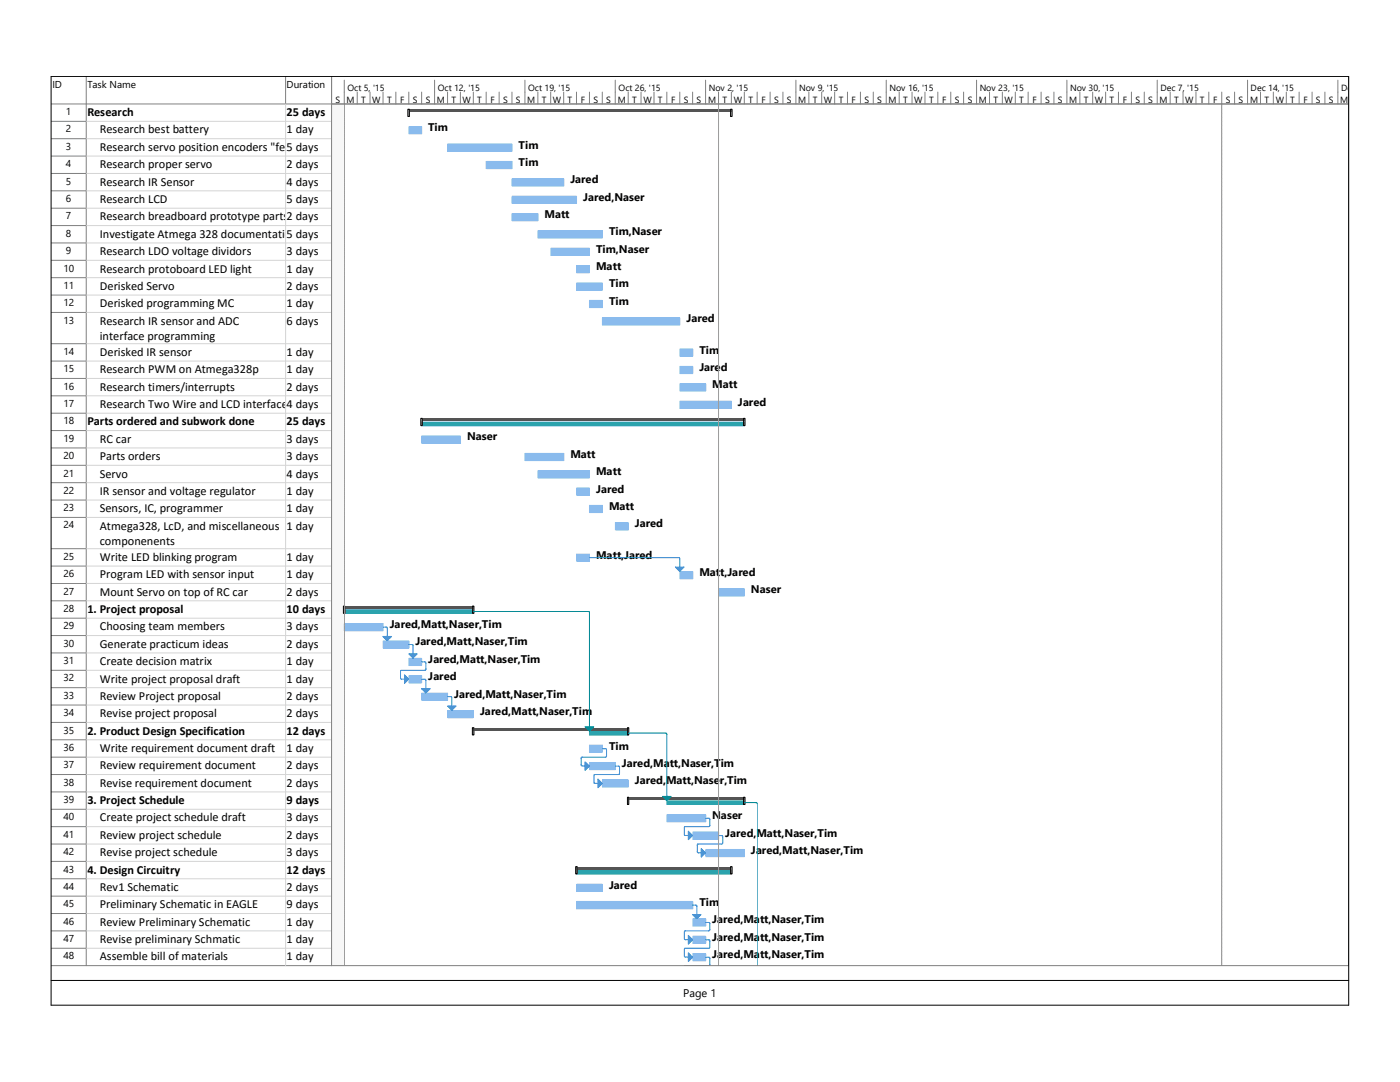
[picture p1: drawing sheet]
<svg xmlns="http://www.w3.org/2000/svg" width="279mm" height="216mm" viewBox="0 0 279 216" stroke-linecap="round" stroke-linejoin="round" font-family="sans-serif">
<g fill="none" stroke="#808080" stroke-width=".2">
<path d="M17.2 15.3v177.4M57 15.3v5.4M66.2 15.3v177.4h-56M10.2 20.7h56M10.2 24.2h7M10.2 27.7h7M10.2 31.1h7M10.2 34.6h7M10.2 38.1h7M10.2 41.5h7M10.2 45h7M10.2 48.5h7"/>
<path d="M10.2 51.9h7M10.2 55.4h7M10.2 58.9h7M10.2 62.3h7M10.2 68.6h7M10.2 72h7M10.2 75.5h7M10.2 79h7M10.2 82.4h7M10.2 85.9h7M10.2 89.4h7M10.2 92.8h7"/>
<path d="M10.2 96.3h7M10.2 99.8h7M10.2 103.2h7M10.2 109.5h7M10.2 113h7M10.2 116.4h7M10.2 119.9h7M10.2 123.4h7M10.2 126.8h7M10.2 130.3h7M10.2 133.8h7M10.2 137.2h7"/>
<path d="M10.2 140.7h7M10.2 144.2h7M10.2 147.6h7M10.2 151.1h7M10.2 154.5h7M10.2 158h7M10.2 161.5h7M10.2 164.9h7M10.2 168.4h7M10.2 171.9h7M10.2 175.3h7M10.2 178.8h7"/>
<path d="M10.2 182.3h7M10.2 185.7h7M10.2 189.2h7"/>
</g>
<g fill="none" stroke="#d4d4d4" stroke-width=".2">
<path d="M17.3 24.2h48.9M17.3 27.7h48.9M17.3 31.1h48.9M17.3 34.6h48.9M17.3 38.1h48.9M57 20.7v172M17.3 41.5h48.9M17.3 45h48.9M17.3 48.5h48.9M17.3 51.9h48.9M17.3 55.4h48.9M17.3 58.9h48.9"/>
<path d="M17.3 62.3h48.9M17.3 68.6h48.9M17.3 72h48.9M17.3 75.5h48.9M17.3 79h48.9M17.3 82.4h48.9M17.3 85.9h48.9M17.3 89.4h48.9M17.3 92.8h48.9M17.3 96.3h48.9M17.3 99.8h48.9M17.3 103.2h48.9"/>
<path d="M17.3 109.5h48.9M17.3 113h48.9M17.3 116.4h48.9M17.3 119.9h48.9M17.3 123.4h48.9M17.3 126.8h48.9M17.3 130.3h48.9M17.3 133.8h48.9M17.3 137.2h48.9M17.3 140.7h48.9M17.3 144.2h48.9M17.3 147.6h48.9"/>
<path d="M17.3 151.1h48.9M17.3 154.5h48.9M17.3 158h48.9M17.3 161.5h48.9M17.3 164.9h48.9M17.3 168.4h48.9M17.3 171.9h48.9M17.3 175.3h48.9M17.3 178.8h48.9M17.3 182.3h48.9M17.3 185.7h48.9M17.3 189.2h48.9"/>
</g>
<path d="M66.2 20.8h2.5v171.9h-2.5z" fill="#f7f7f7"/>
<path d="M68.7 20.7v172M86.7 20.7v172M104.8 20.7v172M122.8 20.7v172M140.8 20.7v172M158.8 20.7v172M176.9 20.7v172M194.9 20.7v172M212.9 20.7v172M230.9 20.7v172M249 20.7v172M267 20.7v172" fill="none" stroke="#fff" stroke-width=".2"/>
<path d="M81.6 21.8h64.4v.5h-64.4z" fill="#545454"/>
<path d="M81.4 21.8h.3v1.4h-.3zM145.8 21.8h.3v1.4h-.3z" fill="none" stroke="#b2b2b2" stroke-width=".2"/>
<path d="M81.4 21.8h.3v1.4h-.3zM145.8 21.8h.3v1.4h-.3z" fill="none" stroke="#070707" stroke-width=".2"/>
<path d="M81.6 25.3h2.6v1.4h-2.6z" fill="#8abbed"/>
<path d="M81.6 25.3h2.6v1.4h-2.6z" fill="none" stroke="#8abbed" stroke-width=".2"/>
<path d="M89.3 28.7h12.9v1.5h-12.9z" fill="#8abbed"/>
<path d="M89.3 28.7h12.9v1.5h-12.9z" fill="none" stroke="#8abbed" stroke-width=".2"/>
<path d="M97 32.2h5.2v1.5h-5.2z" fill="#8abbed"/>
<path d="M97 32.2h5.2v1.5h-5.2z" fill="none" stroke="#8abbed" stroke-width=".2"/>
<path d="M102.2 35.7h10.3v1.4h-10.3z" fill="#8abbed"/>
<path d="M102.2 35.7h10.3v1.4h-10.3z" fill="none" stroke="#8abbed" stroke-width=".2"/>
<path d="M102.2 39.2h12.9v1.4h-12.9z" fill="#8abbed"/>
<path d="M102.2 39.2h12.9v1.4h-12.9z" fill="none" stroke="#8abbed" stroke-width=".2"/>
<path d="M102.2 42.6h5.2v1.5h-5.2z" fill="#8abbed"/>
<path d="M102.2 42.6h5.2v1.5h-5.2z" fill="none" stroke="#8abbed" stroke-width=".2"/>
<path d="M107.4 46.1h12.8v1.4h-12.8z" fill="#8abbed"/>
<path d="M107.4 46.1h12.8v1.4h-12.8z" fill="none" stroke="#8abbed" stroke-width=".2"/>
<path d="M109.9 49.5h7.7v1.5h-7.7z" fill="#8abbed"/>
<path d="M109.9 49.5h7.7v1.5h-7.7z" fill="none" stroke="#8abbed" stroke-width=".2"/>
<path d="M115.1 53h2.5v1.4h-2.5z" fill="#8abbed"/>
<path d="M115.1 53h2.5v1.4h-2.5z" fill="none" stroke="#8abbed" stroke-width=".2"/>
<path d="M115.1 56.5h5.1v1.4h-5.1z" fill="#8abbed"/>
<path d="M115.1 56.5h5.1v1.4h-5.1z" fill="none" stroke="#8abbed" stroke-width=".2"/>
<path d="M117.6 59.9h2.6v1.5h-2.6z" fill="#8abbed"/>
<path d="M117.6 59.9h2.6v1.5h-2.6z" fill="none" stroke="#8abbed" stroke-width=".2"/>
<path d="M120.2 63.4h15.5v1.5h-15.5z" fill="#8abbed"/>
<path d="M120.2 63.4h15.5v1.5h-15.5z" fill="none" stroke="#8abbed" stroke-width=".2"/>
<path d="M135.7 69.6h2.6v1.5h-2.6z" fill="#8abbed"/>
<path d="M135.7 69.6h2.6v1.5h-2.6z" fill="none" stroke="#8abbed" stroke-width=".2"/>
<path d="M135.7 73.1h2.6v1.4h-2.6z" fill="#8abbed"/>
<path d="M135.7 73.1h2.6v1.4h-2.6z" fill="none" stroke="#8abbed" stroke-width=".2"/>
<path d="M135.7 76.6h5.1v1.4h-5.1z" fill="#8abbed"/>
<path d="M135.7 76.6h5.1v1.4h-5.1z" fill="none" stroke="#8abbed" stroke-width=".2"/>
<path d="M135.7 80.1h10.3v1.4h-10.3z" fill="#8abbed"/>
<path d="M135.7 80.1h10.3v1.4h-10.3z" fill="none" stroke="#8abbed" stroke-width=".2"/>
<path d="M84.2 84.2h64.3v.8h-64.3z" fill="#2ba3ad"/>
<path d="M84.2 84.2h64.3v.8h-64.3z" fill="none" stroke="#2ba3ad" stroke-width=".2"/>
<path d="M84.2 83.5h64.3v.5h-64.3z" fill="#545454"/>
<path d="M84 83.5h.3v1.4h-.3zM148.4 83.5h.3v1.4h-.3z" fill="none" stroke="#b2b2b2" stroke-width=".2"/>
<path d="M84 83.5h.3v1.4h-.3zM148.4 83.5h.3v1.4h-.3z" fill="none" stroke="#070707" stroke-width=".2"/>
<path d="M84.2 87h7.7v1.4h-7.7z" fill="#8abbed"/>
<path d="M84.2 87h7.7v1.4h-7.7z" fill="none" stroke="#8abbed" stroke-width=".2"/>
<path d="M104.8 90.5h7.7v1.4h-7.7z" fill="#8abbed"/>
<path d="M104.8 90.5h7.7v1.4h-7.7z" fill="none" stroke="#8abbed" stroke-width=".2"/>
<path d="M107.4 93.9h10.2v1.5h-10.2z" fill="#8abbed"/>
<path d="M107.4 93.9h10.2v1.5h-10.2z" fill="none" stroke="#8abbed" stroke-width=".2"/>
<path d="M115.1 97.4h2.5v1.4h-2.5z" fill="#8abbed"/>
<path d="M115.1 97.4h2.5v1.4h-2.5z" fill="none" stroke="#8abbed" stroke-width=".2"/>
<path d="M117.6 100.8h2.6v1.5h-2.6z" fill="#8abbed"/>
<path d="M117.6 100.8h2.6v1.5h-2.6z" fill="none" stroke="#8abbed" stroke-width=".2"/>
<path d="M122.8 104.3h2.6v1.4h-2.6z" fill="#8abbed"/>
<path d="M122.8 104.3h2.6v1.4h-2.6z" fill="none" stroke="#8abbed" stroke-width=".2"/>
<path d="M115.1 110.6h2.5v1.4h-2.5z" fill="#8abbed"/>
<path d="M115.1 110.6h2.5v1.4h-2.5z" fill="none" stroke="#8abbed" stroke-width=".2"/>
<path d="M135.7 114h2.6v1.5h-2.6z" fill="#8abbed"/>
<path d="M135.7 114h2.6v1.5h-2.6z" fill="none" stroke="#8abbed" stroke-width=".2"/>
<path d="M143.4 117.5h5.1v1.4h-5.1z" fill="#8abbed"/>
<path d="M143.4 117.5h5.1v1.4h-5.1z" fill="none" stroke="#8abbed" stroke-width=".2"/>
<path d="M68.7 121.7h25.8v.7h-25.8z" fill="#2ba3ad"/>
<path d="M68.7 121.7h25.8v.7h-25.8z" fill="none" stroke="#2ba3ad" stroke-width=".2"/>
<path d="M68.7 120.9h25.8v.6h-25.8z" fill="#545454"/>
<path d="M68.5 120.9h.3v1.5h-.3zM94.3 120.9h.3v1.5h-.3z" fill="none" stroke="#b2b2b2" stroke-width=".2"/>
<path d="M68.5 120.9h.3v1.5h-.3zM94.3 120.9h.3v1.5h-.3z" fill="none" stroke="#070707" stroke-width=".2"/>
<path d="M68.7 124.4h7.8v1.5h-7.8z" fill="#8abbed"/>
<path d="M68.7 124.4h7.8v1.5h-7.8z" fill="none" stroke="#8abbed" stroke-width=".2"/>
<path d="M76.5 127.9h5.1v1.4h-5.1z" fill="#8abbed"/>
<path d="M76.5 127.9h5.1v1.4h-5.1z" fill="none" stroke="#8abbed" stroke-width=".2"/>
<path d="M81.6 131.4h2.6v1.4h-2.6z" fill="#8abbed"/>
<path d="M81.6 131.4h2.6v1.4h-2.6z" fill="none" stroke="#8abbed" stroke-width=".2"/>
<path d="M81.6 134.8h2.6v1.5h-2.6z" fill="#8abbed"/>
<path d="M81.6 134.8h2.6v1.5h-2.6z" fill="none" stroke="#8abbed" stroke-width=".2"/>
<path d="M84.2 138.3h5.1v1.4h-5.1z" fill="#8abbed"/>
<path d="M84.2 138.3h5.1v1.4h-5.1z" fill="none" stroke="#8abbed" stroke-width=".2"/>
<path d="M89.3 141.8h5.2v1.4h-5.2z" fill="#8abbed"/>
<path d="M89.3 141.8h5.2v1.4h-5.2z" fill="none" stroke="#8abbed" stroke-width=".2"/>
<path d="M117.6 146h7.8v.7h-7.8z" fill="#2ba3ad"/>
<path d="M117.6 146h7.8v.7h-7.8z" fill="none" stroke="#2ba3ad" stroke-width=".2"/>
<path d="M94.5 145.2h30.9v.5h-30.9z" fill="#545454"/>
<path d="M94.3 145.2h.3v1.4h-.3zM125.2 145.2h.3v1.4h-.3z" fill="none" stroke="#b2b2b2" stroke-width=".2"/>
<path d="M94.3 145.2h.3v1.4h-.3zM125.2 145.2h.3v1.4h-.3z" fill="none" stroke="#070707" stroke-width=".2"/>
<path d="M117.6 148.7h2.6v1.4h-2.6z" fill="#8abbed"/>
<path d="M117.6 148.7h2.6v1.4h-2.6z" fill="none" stroke="#8abbed" stroke-width=".2"/>
<path d="M117.6 152.1h5.2v1.5h-5.2z" fill="#8abbed"/>
<path d="M117.6 152.1h5.2v1.5h-5.2z" fill="none" stroke="#8abbed" stroke-width=".2"/>
<path d="M120.2 155.6h5.2v1.5h-5.2z" fill="#8abbed"/>
<path d="M120.2 155.6h5.2v1.5h-5.2z" fill="none" stroke="#8abbed" stroke-width=".2"/>
<path d="M133.1 159.8h15.4v.7h-15.4z" fill="#2ba3ad"/>
<path d="M133.1 159.8h15.4v.7h-15.4z" fill="none" stroke="#2ba3ad" stroke-width=".2"/>
<path d="M125.4 159.1h23.1v.5h-23.1z" fill="#545454"/>
<path d="M125.2 159.1h.3v1.4h-.3zM148.4 159.1h.3v1.4h-.3z" fill="none" stroke="#b2b2b2" stroke-width=".2"/>
<path d="M125.2 159.1h.3v1.4h-.3zM148.4 159.1h.3v1.4h-.3z" fill="none" stroke="#070707" stroke-width=".2"/>
<path d="M133.1 162.6h7.7v1.4h-7.7z" fill="#8abbed"/>
<path d="M133.1 162.6h7.7v1.4h-7.7z" fill="none" stroke="#8abbed" stroke-width=".2"/>
<path d="M138.3 166h5.1v1.5h-5.1z" fill="#8abbed"/>
<path d="M138.3 166h5.1v1.5h-5.1z" fill="none" stroke="#8abbed" stroke-width=".2"/>
<path d="M140.8 169.5h7.7v1.4h-7.7z" fill="#8abbed"/>
<path d="M140.8 169.5h7.7v1.4h-7.7z" fill="none" stroke="#8abbed" stroke-width=".2"/>
<path d="M115.1 173.7h30.9v.7h-30.9z" fill="#2ba3ad"/>
<path d="M115.1 173.7h30.9v.7h-30.9z" fill="none" stroke="#2ba3ad" stroke-width=".2"/>
<path d="M115.1 173h30.9v.4h-30.9z" fill="#545454"/>
<path d="M114.9 172.9h.3v1.5h-.3zM145.8 172.9h.3v1.5h-.3z" fill="none" stroke="#b2b2b2" stroke-width=".2"/>
<path d="M114.9 172.9h.3v1.5h-.3zM145.8 172.9h.3v1.5h-.3z" fill="none" stroke="#070707" stroke-width=".2"/>
<path d="M115.1 176.4h5.1v1.5h-5.1z" fill="#8abbed"/>
<path d="M115.1 176.4h5.1v1.5h-5.1z" fill="none" stroke="#8abbed" stroke-width=".2"/>
<path d="M115.1 179.9h23.2v1.5h-23.2z" fill="#8abbed"/>
<path d="M115.1 179.9h23.2v1.5h-23.2z" fill="none" stroke="#8abbed" stroke-width=".2"/>
<path d="M138.3 183.3h2.5v1.5h-2.5z" fill="#8abbed"/>
<path d="M138.3 183.3h2.5v1.5h-2.5z" fill="none" stroke="#8abbed" stroke-width=".2"/>
<path d="M138.3 186.8h2.5v1.5h-2.5z" fill="#8abbed"/>
<path d="M138.3 186.8h2.5v1.5h-2.5z" fill="none" stroke="#8abbed" stroke-width=".2"/>
<path d="M138.3 190.3h2.5v1.4h-2.5z" fill="#8abbed"/>
<path d="M138.3 190.3h2.5v1.4h-2.5z" fill="none" stroke="#8abbed" stroke-width=".2"/>
<path d="M117.6 111.3h18l.1 2.7" fill="none" stroke="#267cd3" stroke-width=".2"/>
<path d="M134.8 113.2h1.7l-.9 .8z" fill="#267cd3"/>
<path d="M134.8 113.2h1.7l-.9 .8z" fill="none" stroke="#267cd3" stroke-width=".2"/>
<path d="M94.5 122h23.1v23.9" fill="none" stroke="#008893" stroke-width=".2"/>
<path d="M116.8 145h1.7l-.9 .9z" fill="#008893"/>
<path d="M116.8 145h1.7l-.9 .9z" fill="none" stroke="#008893" stroke-width=".2"/>
<path d="M76.4 125.1l.8 .1 .1 2.7" fill="none" stroke="#267cd3" stroke-width=".2"/>
<path d="M76.4 127h1.7l-.8 .8z" fill="#267cd3"/>
<path d="M76.4 127h1.7l-.8 .8zM81.6 128.6h.8v2.7" fill="none" stroke="#267cd3" stroke-width=".2"/>
<path d="M81.6 130.5h1.7l-.9 .8z" fill="#267cd3"/>
<path d="M81.6 130.5h1.7l-.9 .8zM84.1 132.1h.8v1.6l-4.9 .1v1.7h1.6" fill="none" stroke="#267cd3" stroke-width=".2"/>
<path d="M80.7 134.7l.9 .8-.9 .9z" fill="#267cd3"/>
<path d="M80.7 134.7l.9 .8-.9 .9zM84.1 135.5l.8 .1 .1 2.7" fill="none" stroke="#267cd3" stroke-width=".2"/>
<path d="M84.1 137.4h1.8l-.9 .9z" fill="#267cd3"/>
<path d="M84.1 137.4h1.8l-.9 .9zM89.3 139h.8l.1 2.7" fill="none" stroke="#267cd3" stroke-width=".2"/>
<path d="M89.3 140.9h1.7l-.8 .8z" fill="#267cd3"/>
<path d="M89.3 140.9h1.7l-.8 .8z" fill="none" stroke="#267cd3" stroke-width=".2"/>
<path d="M125.4 146.3h7.6l.1 13.5" fill="none" stroke="#008893" stroke-width=".2"/>
<path d="M132.2 158.9h1.7l-.8 .9z" fill="#008893"/>
<path d="M132.2 158.9h1.7l-.8 .9z" fill="none" stroke="#008893" stroke-width=".2"/>
<path d="M120.2 149.4h.8v1.6l-5 .1v1.7h1.6" fill="none" stroke="#267cd3" stroke-width=".2"/>
<path d="M116.8 152l.8 .9-.8 .8z" fill="#267cd3"/>
<path d="M116.8 152l.8 .9-.8 .8zM122.8 152.9h.8v1.6l-5 .1v1.7h1.6" fill="none" stroke="#267cd3" stroke-width=".2"/>
<path d="M119.3 155.4l.9 .9-.9 .9z" fill="#267cd3"/>
<path d="M119.3 155.4l.9 .9-.9 .9zM140.8 163.3h.8v1.6l-5 .1v1.7h1.6" fill="none" stroke="#267cd3" stroke-width=".2"/>
<path d="M148.5 160.1h2.4l.2 .1v.2v32.4" fill="none" stroke="#008893" stroke-width=".2"/>
<path d="M137.4 165.9l.8 .8-.8 .9z" fill="#267cd3"/>
<path d="M137.4 165.9l.8 .8-.8 .9zM143.4 166.7l.8 .1v1.6h-5v1.7l1.6 .1" fill="none" stroke="#267cd3" stroke-width=".2"/>
<path d="M140 169.3l.8 .9-.8 .8z" fill="#267cd3"/>
<path d="M140 169.3l.8 .9-.8 .8zM138.2 180.6h.8l.1 2.7" fill="none" stroke="#267cd3" stroke-width=".2"/>
<path d="M138.2 182.5h1.7l-.8 .8z" fill="#267cd3"/>
<path d="M138.2 182.5h1.7l-.8 .8zM140.8 184.1h.8v1.6l-5 .1v1.7h1.6" fill="none" stroke="#267cd3" stroke-width=".2"/>
<path d="M137.4 186.6l.8 .9-.8 .9z" fill="#267cd3"/>
<path d="M137.4 186.6l.8 .9-.8 .9zM140.8 187.5l.8 .1v1.6h-5v1.7l1.6 .1" fill="none" stroke="#267cd3" stroke-width=".2"/>
<path d="M137.4 190.1l.8 .9-.8 .9z" fill="#267cd3"/>
<path d="M137.4 190.1l.8 .9-.8 .9zM140.8 191h.8v1.6l-5 .1" fill="none" stroke="#267cd3" stroke-width=".2"/>
<path d="M143.4 20.7v172" fill="none" stroke="#8bbf8a" stroke-width=".2"/>
<path d="M68.7 20.7v172M243.8 20.7v172" fill="none" stroke="#fff" stroke-width=".2"/>
<g fill="none" stroke="#808080" stroke-width=".2">
<path d="M66.2 15.3v177.4h202.9v-177.4M68.7 16v176.7M71.3 18.4v2.3M73.9 18.4v2.3M76.4 18.4v2.3M79 18.4v2.3M81.6 18.4v2.3M84.1 18.4v2.3M86.7 16v4.7M89.3 18.4v2.3M91.9 18.4v2.3M94.5 18.4v2.3"/>
<path d="M97 18.4v2.3M99.6 18.4v2.3M102.2 18.4v2.3M104.8 16v4.7M107.3 18.4v2.3M109.9 18.4v2.3M112.5 18.4v2.3M115.1 18.4v2.3M117.6 18.4v2.3M120.2 18.4v2.3M122.8 16v4.7M125.4 18.4v2.3"/>
<path d="M127.9 18.4v2.3M130.5 18.4v2.3M133.1 18.4v2.3M135.7 18.4v2.3M138.2 18.4v2.3M140.8 16v4.7M143.4 18.4v2.3M146 18.4v2.3M148.5 18.4v2.3M151.1 18.4v2.3M153.7 18.4v2.3M156.3 18.4v2.3"/>
<path d="M158.8 16v4.7M161.4 18.4v2.3M164 18.4v2.3M166.6 18.4v2.3M169.1 18.4v2.3M171.7 18.4v2.3M174.3 18.4v2.3M176.9 16v4.7M179.5 18.4v2.3M182 18.4v2.3M184.6 18.4v2.3M187.2 18.4v2.3"/>
<path d="M189.7 18.4v2.3M192.3 18.4v2.3M194.9 16v4.7M197.5 18.4v2.3M200 18.4v2.3M202.6 18.4v2.3M205.2 18.4v2.3M207.8 18.4v2.3M210.3 18.4v2.3M212.9 16v4.7M215.5 18.4v2.3M218.1 18.4v2.3"/>
<path d="M220.7 18.4v2.3M223.2 18.4v2.3M225.8 18.4v2.3M228.4 18.4v2.3M230.9 16v4.7M233.5 18.4v2.3M236.1 18.4v2.3M238.7 18.4v2.3M241.2 18.4v2.3M243.8 18.4v174.3M246.4 18.4v2.3M249 16v4.7"/>
<path d="M251.6 18.4v2.3M254.1 18.4v2.3M256.7 18.4v2.3M259.3 18.4v2.3M261.9 18.4v2.3M264.4 18.4v2.3M267 16v4.7M66.2 20.7h202.9"/>
</g>
<path d="M10.2 15.3h259v185.3h-259zM10.2 195.6h259" fill="none" stroke="#000" stroke-width=".2"/>
<g font-size="2.5">
<text x="17.4" y="23.2">Research</text>
<text x="57.2" y="23.2">25 days</text>
<text x="19.9" y="26.6">Research best battery</text>
<text x="57.2" y="26.6">1 day</text>
<text x="19.9" y="30.1">Research servo position encoders &quot;feature&quot;</text>
<text x="19.9" y="33.6">Research proper servo</text>
<text x="57.2" y="30.1">5 days</text>
<text x="57.2" y="33.6">2 days</text>
<text x="19.9" y="37">Research IR Sensor</text>
<text x="19.9" y="40.5">Research LCD</text>
<text x="57.2" y="37">4 days</text>
<text x="57.2" y="40.5">5 days</text>
<text x="19.9" y="44">Research breadboard prototype parts</text>
<text x="19.9" y="47.5">Investigate Atmega 328 documentation</text>
<text x="57.2" y="44">2 days</text>
<text x="57.2" y="47.5">5 days</text>
<text x="19.9" y="50.9">Research LDO voltage dividors</text>
<text x="57.2" y="50.9">3 days</text>
<text x="19.9" y="54.4">Research protoboard LED light</text>
<text x="19.9" y="57.8">Derisked Servo</text>
<text x="57.2" y="54.4">1 day</text>
<text x="57.2" y="57.8">2 days</text>
<text x="19.9" y="61.3">Derisked programming MC</text>
<text x="19.9" y="64.8">Research IR sensor and ADC</text>
<text x="57.2" y="61.3">1 day</text>
<text x="57.2" y="64.8">6 days</text>
<text x="19.9" y="67.8">interface programming</text>
<text x="19.9" y="71">Derisked IR sensor</text>
<text x="57.2" y="71">1 day</text>
<text x="19.9" y="74.5">Research PWM on Atmega328p</text>
<text x="19.9" y="77.9">Research timers/interrupts</text>
<text x="57.2" y="74.5">1 day</text>
<text x="57.2" y="77.9">2 days</text>
<text x="19.9" y="81.4">Research Two Wire and LCD interface</text>
<text x="57.2" y="81.4">4 days</text>
<text x="17.4" y="84.9">Parts ordered and subwork done</text>
<text x="19.9" y="88.3">RC car</text>
<text x="57.2" y="84.9">25 days</text>
<text x="57.2" y="88.3">3 days</text>
<text x="19.9" y="91.8">Parts orders</text>
<text x="19.9" y="95.3">Servo</text>
<text x="57.2" y="91.8">3 days</text>
<text x="57.2" y="95.3">4 days</text>
<text x="19.9" y="98.8">IR sensor and voltage regulator</text>
<text x="57.2" y="98.8">1 day</text>
<text x="19.9" y="102.2">Sensors, IC, programmer</text>
<text x="19.9" y="105.7">Atmega328, LcD, and miscellaneous</text>
<text x="57.2" y="102.2">1 day</text>
<text x="57.2" y="105.7">1 day</text>
<text x="19.9" y="108.7">componenents</text>
<text x="19.9" y="111.9">Write LED blinking program</text>
<text x="57.2" y="111.9">1 day</text>
<text x="19.9" y="115.4">Program LED with sensor input</text>
<text x="19.9" y="118.9">Mount Servo on top of RC car</text>
<text x="57.2" y="115.4">1 day</text>
<text x="57.2" y="118.9">2 days</text>
<text x="17.4" y="122.3">1. Project proposal</text>
<text x="19.9" y="125.8">Choosing team members</text>
<text x="57.2" y="122.3">10 days</text>
<text x="57.2" y="125.8">3 days</text>
<text x="19.9" y="129.2">Generate practicum ideas</text>
<text x="57.2" y="129.2">2 days</text>
<text x="19.9" y="132.7">Create decision matrix</text>
<text x="19.9" y="136.2">Write project proposal draft</text>
<text x="57.2" y="132.7">1 day</text>
<text x="57.2" y="136.2">1 day</text>
<text x="19.9" y="139.7">Review Project proposal</text>
<text x="19.9" y="143.1">Revise project proposal</text>
<text x="57.2" y="139.7">2 days</text>
<text x="57.2" y="143.1">2 days</text>
<text x="17.4" y="146.6">2. Product Design Specification</text>
<text x="57.2" y="146.6">12 days</text>
<text x="19.9" y="150.1">Write requirement document draft</text>
<text x="19.9" y="153.5">Review requirement document</text>
<text x="57.2" y="150.1">1 day</text>
<text x="57.2" y="153.5">2 days</text>
<text x="17.4" y="160.4">3. Project Schedule</text>
<text x="19.9" y="157">Revise requirement document</text>
<text x="57.2" y="157">2 days</text>
<text x="57.2" y="160.4">9 days</text>
<text x="19.9" y="163.9">Create project schedule draft</text>
<text x="19.9" y="167.4">Review project schedule</text>
<text x="57.2" y="163.9">3 days</text>
<text x="57.2" y="167.4">2 days</text>
<text x="19.9" y="170.9">Revise project schedule</text>
<text x="57.2" y="170.9">3 days</text>
<text x="17.4" y="174.3">4. Design Circuitry</text>
<text x="19.9" y="177.8">Rev1 Schematic</text>
<text x="57.2" y="174.3">12 days</text>
<text x="57.2" y="177.8">2 days</text>
<text x="19.9" y="181.3">Preliminary Schematic in EAGLE</text>
<text x="19.9" y="184.7">Review Preliminary Schematic</text>
<text x="57.2" y="181.3">9 days</text>
<text x="57.2" y="184.7">1 day</text>
<text x="19.9" y="188.2">Revise preliminary Schmatic</text>
<text x="19.9" y="191.6">Assemble bill of materials</text>
<text x="57.2" y="188.2">1 day</text>
<text x="57.2" y="191.6">1 day</text>
</g>
<g font-size="2.2">
<text x="85.4" y="26.2">Tim</text>
<text x="103.5" y="29.6">Tim</text>
<text x="103.5" y="33.1">Tim</text>
<text x="113.8" y="36.6">Jared</text>
<text x="116.4" y="40">Jared,Naser</text>
<text x="108.7" y="43.5">Matt</text>
<text x="121.5" y="47">Tim,Naser</text>
<text x="119" y="50.5">Tim,Naser</text>
<text x="119" y="53.9">Matt</text>
<text x="121.5" y="57.4">Tim</text>
<text x="121.5" y="60.8">Tim</text>
<text x="137" y="64.3">Jared</text>
<text x="139.6" y="70.6">Tim</text>
<text x="139.6" y="74">Jared</text>
<text x="142.2" y="77.5">Matt</text>
<text x="147.3" y="80.9">Jared</text>
<text x="93.2" y="87.9">Naser</text>
<text x="113.8" y="91.4">Matt</text>
<text x="119" y="94.8">Matt</text>
<text x="119" y="98.3">Jared</text>
<text x="121.5" y="101.8">Matt</text>
<text x="126.7" y="105.2">Jared</text>
<text x="119" y="111.5">Matt,Jared</text>
<text x="139.6" y="114.9">Matt,Jared</text>
<text x="149.9" y="118.4">Naser</text>
<text x="77.8" y="125.3">Jared,Matt,Naser,Tim</text>
<text x="82.9" y="128.8">Jared,Matt,Naser,Tim</text>
<text x="85.5" y="132.2">Jared,Matt,Naser,Tim</text>
<text x="85.5" y="135.7">Jared</text>
<text x="90.6" y="139.2">Jared,Matt,Naser,Tim</text>
<text x="95.8" y="142.7">Jared,Matt,Naser,Tim</text>
<text x="121.5" y="149.6">Tim</text>
<text x="124.1" y="153">Jared,Matt,Naser,Tim</text>
<text x="126.7" y="156.5">Jared,Matt,Naser,Tim</text>
<text x="142.2" y="163.4">Naser</text>
<text x="144.7" y="166.9">Jared,Matt,Naser,Tim</text>
<text x="149.9" y="170.4">Jared,Matt,Naser,Tim</text>
<text x="121.5" y="177.3">Jared</text>
<text x="139.6" y="180.8">Tim</text>
<text x="142.2" y="184.2">Jared,Matt,Naser,Tim</text>
<text x="142.2" y="187.7">Jared,Matt,Naser,Tim</text>
<text x="142.2" y="191.2">Jared,Matt,Naser,Tim</text>
<text x="136.4" y="199">Page 1</text>
</g>
<g font-size="2">
<text x="10.5" y="17.6">ID</text>
<text x="17.5" y="17.6">Task Name</text>
<text x="57.2" y="17.6">Duration</text>
<text x="13.2" y="23">1</text>
<text x="13.2" y="26.4">2</text>
<text x="13.2" y="29.9">3</text>
<text x="13.2" y="33.4">4</text>
<text x="13.2" y="36.8">5</text>
<text x="13.2" y="40.3">6</text>
<text x="13.2" y="43.8">7</text>
<text x="13.2" y="47.2">8</text>
<text x="13.2" y="50.7">9</text>
<text x="12.7" y="54.2">10</text>
<text x="12.7" y="57.6">11</text>
<text x="12.7" y="61.1">12</text>
<text x="12.7" y="64.6">13</text>
<text x="12.7" y="70.8">14</text>
<text x="12.7" y="74.3">15</text>
<text x="12.7" y="77.7">16</text>
<text x="12.7" y="81.2">17</text>
<text x="12.7" y="84.7">18</text>
<text x="12.7" y="88.1">19</text>
<text x="12.7" y="91.6">20</text>
<text x="12.7" y="95.1">21</text>
<text x="12.7" y="98.6">22</text>
<text x="12.7" y="102">23</text>
<text x="12.7" y="105.5">24</text>
<text x="12.7" y="111.7">25</text>
<text x="12.7" y="115.2">26</text>
<text x="12.7" y="118.7">27</text>
<text x="12.7" y="122.1">28</text>
<text x="12.7" y="125.6">29</text>
<text x="12.7" y="129">30</text>
<text x="12.7" y="132.5">31</text>
<text x="12.7" y="136">32</text>
<text x="12.7" y="139.4">33</text>
<text x="12.7" y="142.9">34</text>
<text x="12.7" y="146.4">35</text>
<text x="12.7" y="149.9">36</text>
<text x="12.7" y="153.3">37</text>
<text x="12.7" y="156.8">38</text>
<text x="12.7" y="160.2">39</text>
<text x="12.7" y="163.7">40</text>
<text x="12.7" y="167.2">41</text>
<text x="12.7" y="170.6">42</text>
<text x="12.7" y="174.1">43</text>
<text x="12.7" y="177.6">44</text>
<text x="12.7" y="181.1">45</text>
<text x="12.7" y="184.5">46</text>
<text x="12.7" y="188">47</text>
<text x="12.7" y="191.4">48</text>
</g>
<g font-size="1.8">
<text x="66.9" y="20.5">S</text>
<text x="69.2" y="20.5">M</text>
<text x="69.3" y="18.2">Oct 5, '15</text>
<text x="72.1" y="20.5">T</text>
<text x="74.3" y="20.5">W</text>
<text x="77.3" y="20.5">T</text>
<text x="79.8" y="20.5">F</text>
<text x="82.4" y="20.5">S</text>
<text x="85" y="20.5">S</text>
<text x="87.2" y="20.5">M</text>
<text x="87.4" y="18.2">Oct 12, '15</text>
<text x="90.1" y="20.5">T</text>
<text x="92.3" y="20.5">W</text>
<text x="95.2" y="20.5">T</text>
<text x="97.9" y="20.5">F</text>
<text x="100.4" y="20.5">S</text>
<text x="103" y="20.5">S</text>
<text x="105.2" y="20.5">M</text>
<text x="105.4" y="18.2">Oct 19, '15</text>
<text x="108.2" y="20.5">T</text>
<text x="110.4" y="20.5">W</text>
<text x="113.3" y="20.5">T</text>
<text x="115.9" y="20.5">F</text>
<text x="118.4" y="20.5">S</text>
<text x="121" y="20.5">S</text>
<text x="123.3" y="20.5">M</text>
<text x="123.4" y="18.2">Oct 26, '15</text>
<text x="126.2" y="20.5">T</text>
<text x="128.4" y="20.5">W</text>
<text x="131.3" y="20.5">T</text>
<text x="133.9" y="20.5">F</text>
<text x="136.5" y="20.5">S</text>
<text x="139" y="20.5">S</text>
<text x="141.3" y="20.5">M</text>
<text x="141.4" y="18.2">Nov 2, '15</text>
<text x="144.2" y="20.5">T</text>
<text x="146.4" y="20.5">W</text>
<text x="149.4" y="20.5">T</text>
<text x="152" y="20.5">F</text>
<text x="154.5" y="20.5">S</text>
<text x="157.1" y="20.5">S</text>
<text x="159.3" y="20.5">M</text>
<text x="159.5" y="18.2">Nov 9, '15</text>
<text x="162.2" y="20.5">T</text>
<text x="164.4" y="20.5">W</text>
<text x="167.4" y="20.5">T</text>
<text x="170" y="20.5">F</text>
<text x="172.5" y="20.5">S</text>
<text x="175.1" y="20.5">S</text>
<text x="177.3" y="20.5">M</text>
<text x="177.5" y="18.2">Nov 16, '15</text>
<text x="180.3" y="20.5">T</text>
<text x="182.5" y="20.5">W</text>
<text x="185.4" y="20.5">T</text>
<text x="188" y="20.5">F</text>
<text x="190.5" y="20.5">S</text>
<text x="193.1" y="20.5">S</text>
<text x="195.4" y="20.5">M</text>
<text x="195.5" y="18.2">Nov 23, '15</text>
<text x="198.3" y="20.5">T</text>
<text x="200.5" y="20.5">W</text>
<text x="203.4" y="20.5">T</text>
<text x="206" y="20.5">F</text>
<text x="208.6" y="20.5">S</text>
<text x="211.1" y="20.5">S</text>
<text x="213.4" y="20.5">M</text>
<text x="213.6" y="18.2">Nov 30, '15</text>
<text x="216.3" y="20.5">T</text>
<text x="218.5" y="20.5">W</text>
<text x="221.4" y="20.5">T</text>
<text x="224.1" y="20.5">F</text>
<text x="226.6" y="20.5">S</text>
<text x="229.1" y="20.5">S</text>
<text x="231.4" y="20.5">M</text>
<text x="231.6" y="18.2">Dec 7, '15</text>
<text x="234.3" y="20.5">T</text>
<text x="236.6" y="20.5">W</text>
<text x="239.5" y="20.5">T</text>
<text x="242.1" y="20.5">F</text>
<text x="244.6" y="20.5">S</text>
<text x="247.2" y="20.5">S</text>
<text x="249.5" y="20.5">M</text>
<text x="249.6" y="18.2">Dec 14, '15</text>
<text x="252.3" y="20.5">T</text>
<text x="254.6" y="20.5">W</text>
<text x="257.5" y="20.5">T</text>
<text x="260.1" y="20.5">F</text>
<text x="262.6" y="20.5">S</text>
<text x="265.2" y="20.5">S</text>
<text x="267.5" y="20.5">M</text>
<text x="267.6" y="18.2">Dec 21, '15</text>
</g>
</svg>
